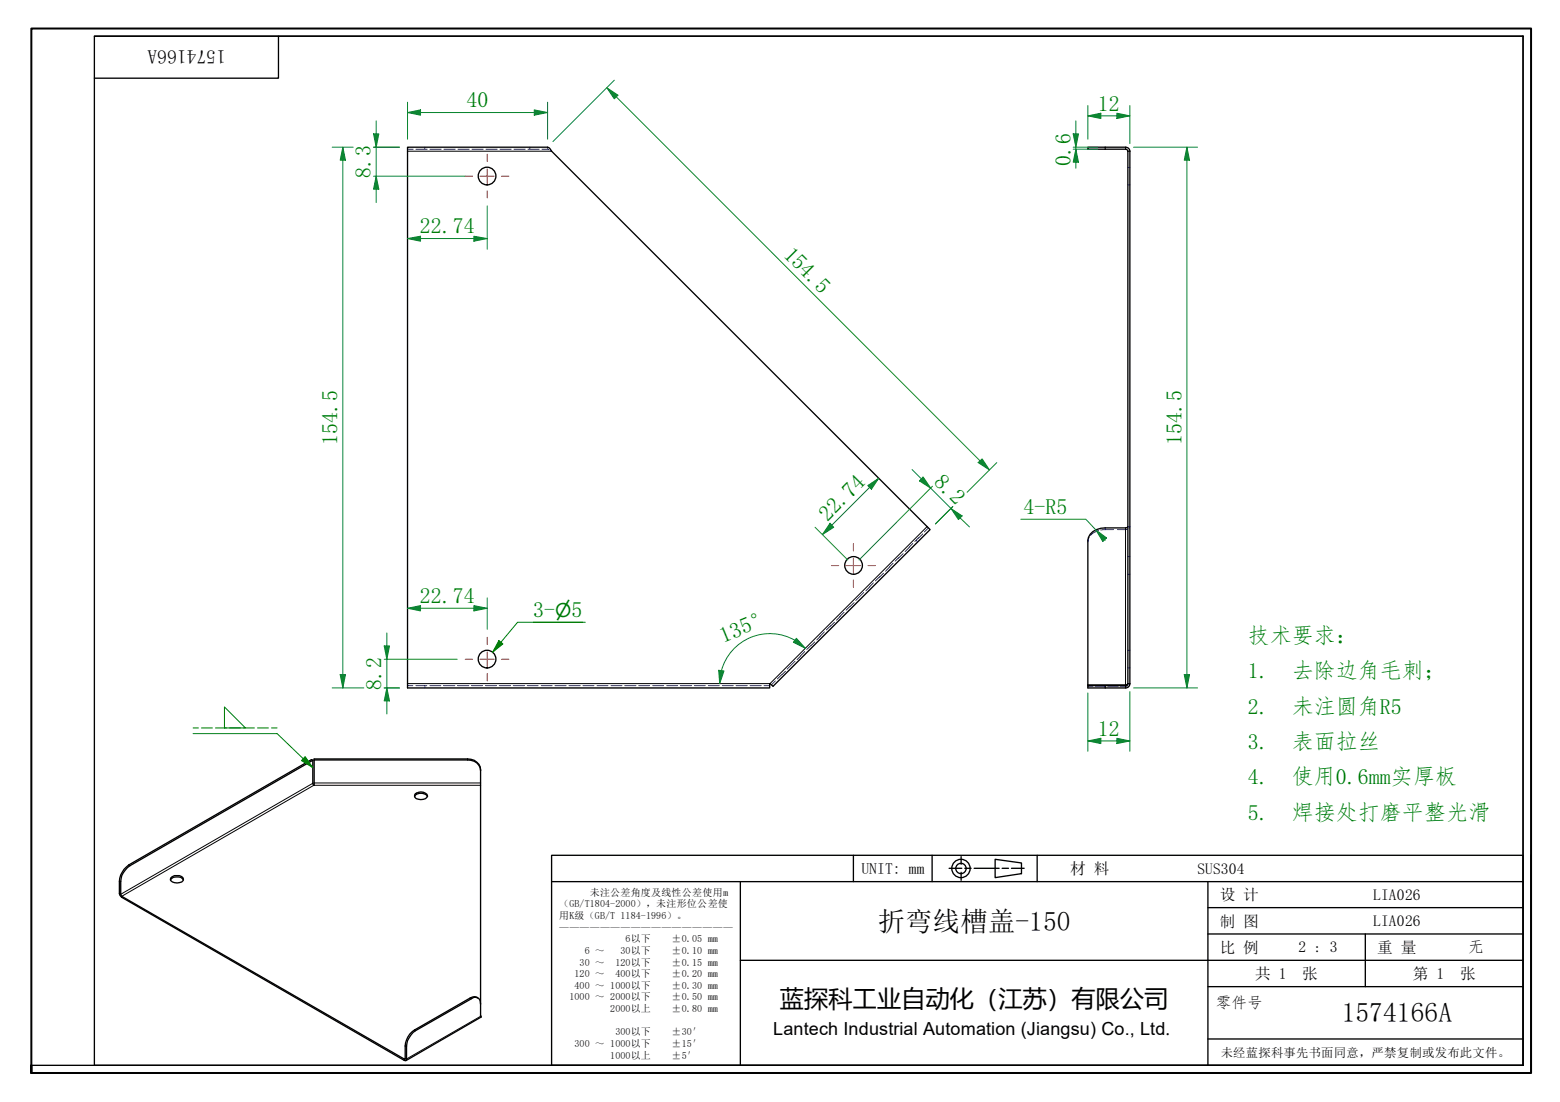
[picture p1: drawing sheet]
<svg xmlns="http://www.w3.org/2000/svg" width="297mm" height="210mm" viewBox="0 0 297 210" stroke-linecap="round" stroke-linejoin="round" font-family="sans-serif">
<path d="M80.9 28v.2M80.9 28.3v.1M100.9 28v.2M100.9 28.3v.1M174.4 102.9l.2 .1M174.6 103.1l.2 .1M210.4 100.6v.1M210.4 100.7v.2M214.8 100.3h.1M215 100.3h.1M80.9 130.6v.2M80.9 130.9v.1" fill="none" stroke="#00f" stroke-width=".19"/>
<g fill="none" stroke="#00f" stroke-width=".19">
<path d="M77.6 28.4h1.1M79.2 28.4h2.1M81.9 28.4h2.1M84.5 28.4h2.2M87.2 28.4h2.1M89.9 28.4h2.1M92.5 28.4h2.2M95.2 28.4h2.1M97.9 28.4h2.1M100.5 28.4h2.2M103.2 28.4h1.1M104.3 28v.2"/>
<path d="M104.3 28.3v.1M104.3 28.4l.2 .1M104.8 28.7l.2 .1M214.8 31.9h.1M214.8 35.2h.1M215 31.9h.1M215 35.2h.1M158.9 118.5l-1.5 1.5M160.7 116.6l-1.4 1.5M162.6 114.8l-1.5 1.4M164.5 112.9l-1.6 1.5M166.3 111l-1.5 1.6"/>
<path d="M168.2 109.2l-1.5 1.5M170.1 107.3l-1.5 1.5M172 105.4l-1.6 1.5M173.8 103.5l-1.5 1.6M175.7 101.7l-1.5 1.5M176.8 100.6l-.8 .7M207.4 102.3l-.3 .9M209.2 101.1l-1.1 .5-.5 .4M212 100.9h-2.5M214.7 100.8l-1.9 .1M214.8 106h.1M214.8 109.4h.1"/>
<path d="M215 106h.1M215 109.4h.1M215.1 100.3l-.1 .3M77.6 130.6h1M79.2 130.6h2.1M81.9 130.6h2M84.5 130.6h2.1M87.1 130.6h2.2M89.8 130.6h2.1M92.5 130.6h2.1M95.1 130.6h2.1M97.7 130.6h2.2"/>
<path d="M100.4 130.6h2.1M103.1 130.6h2.1M105.7 130.6h2.1M108.3 130.6h2.2M111 130.6h2.1M113.7 130.6h2.1M116.3 130.6h2.1M118.9 130.6h2.2M121.6 130.6h2.1M124.3 130.6h2.1M126.9 130.6h2.1M129.5 130.6h2.2"/>
<path d="M132.2 130.6h2.1M134.9 130.6h2.1M137.5 130.6h2.1M140.1 130.6h2.2M142.8 130.6h2.2M145.5 130.6h1.1M147.6 129.7l-.7 .8M149.5 127.9l-1.5 1.4M151.4 126l-1.5 1.5M153.2 124.1l-1.4 1.5M155.1 122.3l-1.5 1.4M157 120.4l-1.5 1.5"/>
<path d="M207.1 130.7h1M208.6 130.7h1.9M210.9 130.7h2M214.7 130.7h-1.3M214.8 130.2h.1M214.8 123.9h.1M214.8 127.2h.1M215 130.2h.1l-.1 .3M215 123.9h.1M215 127.2h.1"/>
</g>
<g fill="none" stroke="#000" stroke-width=".25">
<path d="M77.6 28h26.7a1.09 1.09 0 0 1 .7 .8l72.1 72.1-29.9 29.8-.6-.5v.8h-69zM214.3 28h-7.2v.4h7.2M214.3 28a.79 .79 0 0 1 .8 .8M214.3 28.4l.4 .2 .1 .2M214.8 28.8v101.4l-.2 .2-.3 .1h-7.2M215.1 28.8v101.4M214.8 100.3l-.2 .2-.3 .1h-3.9a2.95 2.95 0 0 0-3.3 2.3v27.7M214.3 130.6h-7.2v.4h7.2M214.8 130.2l-.2 .4-.3 .1M215.1 130.2a.79 .79 0 0 1-.8 .8M59.6 144.8l-.3-.1-34.8 20.1a4.4 4.4 0 0 0-1.8 3.1v2.3l.5 .7 53.8 31.1h.3l.1-.3a5.7 5.7 0 0 1 .9-4.6l.8-.8 10.7-6.1a1.05 1.05 0 0 1 1.2-.1 1.05 1.05 0 0 1 .5 1.1M59.6 144.8l-34.8 20.1a3.9 3.9 0 0 0-1.8 3v2.4l.2 .4 53.8 31 .1 .1 .1-.2a5.8 5.8 0 0 1 .8-4.7l.9-.7 10.6-6.1a1.14 1.14 0 0 1 1.5 0"/>
<path d="M59.6 144.8v4.4l.2 .4v-5h29.2a2.31 2.31 0 0 1 2.5 2v47l.1 .1-14.3 8.3M59.8 144.8h29.2a2.2 2.2 0 0 1 2.5 2M78.9 151.7a1.49 1.49 0 0 1 2.5 0M79 151.3a1.54 1.54 0 0 1 2.4 .3 1.52 1.52 0 0 1-2.4 .3zM32.4 167.6a1.6 1.6 0 0 1 2.5 0M32.5 167.2a1.77 1.77 0 0 1 2.4 0v.3a.97 .97 0 0 1-1.2 .7 1.1 1.1 0 0 1-1.3-.7zM91.5 193.4l.1 .2"/>
<circle cx="92.7" cy="33.5" r="1.68"/>
<circle cx="162.5" cy="107.7" r="1.68"/>
<circle cx="92.7" cy="125.5" r="1.68"/>
</g>
<g fill="none" stroke="#000" stroke-width=".19">
<path d="M77.6 28.8h27.4M210.4 28v.4M214.3 28v.4M214.8 28.8h.3M176.5 100.3l-29.9 29.9M214.3 100.6v30.4M77.6 130.2h69M210.4 130.6v.4M214.8 130.2h.3M59.6 149.2l-36.6 21.1-.3-.1M59.8 149.6l-36.6 21.1v.2M59.8 149.1h31.7"/>
<path d="M59.8 149.6h31.7M89 144.6v.2M22.7 167.9h.3M24.5 164.8l.3 .1M77.2 199.2l.2 .2M78.9 196.2l.2 .1M89.5 190.1l.3 .1M91.5 193.6l-14.1 8.1h-.4v.3"/>
</g>
<path d="M6 204.4v-1.5v1.5M6 202.9v-197.5h285.5v199h-285.5" fill="none" stroke="#000" stroke-width=".38"/>
<path d="M18 6.9h272v196h-272zM18 6.9h272M53 6.9v8h-35M290 6.9v196h-284" fill="none" stroke="#000" stroke-width=".25"/>
<g fill="none" stroke="#000" stroke-width=".25">
<path d="M105 162.9h185v40h-185zM105 167.9h185M141 167.9v35M162.5 162.9v5M177.5 162.9v5M180.7 165.4h2.4M183 163.2v1.4M183 166.2v1.5M183.7 165.4h1.2M185.5 165.4h4.7M189.5 163.7l5 .7v2l-5 .8zM190.8 165.4h1.2"/>
<path d="M192.6 165.4h2.4M197.5 162.9v5M230 167.9v35M230 177.9h60M230 172.9h60M260 177.9v10M291.5 162.9v41.5h-186.5M141 182.9h149M230 197.9h60M230 187.9h60"/>
<circle cx="183" cy="165.4" r="1.75"/>
<circle cx="183" cy="165.4" r=".98"/>
</g>
<path d="M186.6 87.8l1.8 1.7" fill="none" stroke="#00803f" stroke-width=".19"/>
<path d="M186.2 88.1l.8-.7 1.4 2.1z" fill="#00803f"/>
<path d="M115.6 16.7l1.7 1.8M186.2 88.1l.8-.7 1.4 2.1z" fill="none" stroke="#00803f" stroke-width=".19"/>
<path d="M115.6 16.7l2.1 1.4-.7 .7z" fill="#00803f"/>
<path d="M115.6 16.7l2.1 1.4-.7 .7zM117 15.3l-11.7 11.7M117.3 18.5l69.3 69.3M77.6 21.4h2.5M181.4 96.5l-3.3 3.3M189.8 88.1l-5.7 5.7" fill="none" stroke="#00803f" stroke-width=".19"/>
<path d="M77.6 21.4l2.5-.5v1z" fill="#00803f"/>
<path d="M77.6 21.4l2.5-.5v1zM101.7 21.4h2.6" fill="none" stroke="#00803f" stroke-width=".19"/>
<path d="M101.7 20.9l2.6 .5-2.6 .5z" fill="#00803f"/>
<path d="M77.6 19.5v7M104.3 19.5v7M71.6 33.6v2.4M80.1 21.4h21.6M101.7 20.9l2.6 .5-2.6 .5z" fill="none" stroke="#00803f" stroke-width=".19"/>
<g fill="none" stroke="#f00" stroke-width=".19">
<path d="M88.6 33.6h1.4M91.4 33.6h2.7M92.8 29.4v1.4M92.8 32.2v2.8M92.8 36.4v1.3M95.5 33.6h1.4M158.3 107.7h1.4M161.1 107.7h2.8M162.5 103.5v1.4M162.5 106.3v2.8M162.5 110.5v1.4M165.3 107.7h1.4"/>
<path d="M88.6 125.6h1.4M91.4 125.6h2.7M92.8 121.4v1.4M92.8 124.2v2.8M92.8 128.3v1.4M95.5 125.6h1.4"/>
</g>
<path d="M71.6 33.6l.5 2.4h-1z" fill="#00803f"/>
<path d="M71.6 33.6l.5 2.4h-1zM71.6 25.5v2.5" fill="none" stroke="#00803f" stroke-width=".19"/>
<path d="M71.1 25.5h1l-.5 2.5z" fill="#00803f"/>
<path d="M71.1 25.5h1l-.5 2.5zM71.1 28h5M71.1 33.6h17.5M71.6 23v2.5M71.6 28v5.6M71.6 36v2.6M90.2 45.4h2.6" fill="none" stroke="#00803f" stroke-width=".19"/>
<path d="M90.2 45l2.6 .4-2.6 .5z" fill="#00803f"/>
<path d="M77.6 45.4h2.5M90.2 45l2.6 .4-2.6 .5z" fill="none" stroke="#00803f" stroke-width=".19"/>
<path d="M77.6 45.4l2.5-.4v.9z" fill="#00803f"/>
<path d="M92.8 39.2v8.3M77.6 45.4l2.5-.4v.9zM80.1 45.4h10.1M73.7 123v2.6" fill="none" stroke="#00803f" stroke-width=".19"/>
<path d="M73.2 123h1l-.5 2.6z" fill="#00803f"/>
<path d="M73.2 123h1l-.5 2.6zM73.7 131v2.5" fill="none" stroke="#00803f" stroke-width=".19"/>
<path d="M73.7 131l.5 2.5h-1z" fill="#00803f"/>
<path d="M175.5 91.2l1.7 1.8M73.2 131h2.9M73.2 125.6h13.9M73.7 131l.5 2.5h-1zM73.7 120.6v2.4M73.7 125.6v5.4M73.7 133.5v2.5" fill="none" stroke="#00803f" stroke-width=".19"/>
<path d="M175.8 90.8l1.4 2.2-2.1-1.4z" fill="#00803f"/>
<path d="M175.8 90.8l1.4 2.2-2.1-1.4zM181.1 96.9l1.7 1.8" fill="none" stroke="#00803f" stroke-width=".19"/>
<path d="M181.1 96.9l2.1 1.4-.7 .7z" fill="#00803f"/>
<path d="M173.7 89.4l1.8 1.8M177.2 93l3.9 3.9M177.5 92.6l-13.9 14.1M181.1 96.9l2.1 1.4-.7 .7zM181.4 96.5l-3.3 3.3M182.8 98.7l1.8 1.7M158.4 100l-1.8 1.8" fill="none" stroke="#00803f" stroke-width=".19"/>
<path d="M158.1 99.7l.6 .7-2.1 1.4z" fill="#00803f"/>
<path d="M158.1 99.7l.6 .7-2.1 1.4zM167.3 91.1l-1.8 1.8" fill="none" stroke="#00803f" stroke-width=".19"/>
<path d="M165.2 92.5l2.1-1.4-1.4 2.1z" fill="#00803f"/>
<path d="M165.2 92.5l2.1-1.4-1.4 2.1zM165.5 92.9l-7.1 7.1M90.2 115.9h2.6M155.2 100.4l6.2 6.3" fill="none" stroke="#00803f" stroke-width=".19"/>
<path d="M90.2 115.4l2.6 .5-2.6 .5z" fill="#00803f"/>
<path d="M77.6 115.9h2.5M90.2 115.4l2.6 .5-2.6 .5z" fill="none" stroke="#00803f" stroke-width=".19"/>
<path d="M77.6 115.9l2.5-.5v1z" fill="#00803f"/>
<path d="M77.6 115.9l2.5-.5v1zM80.1 115.9h10.1M92.8 113.9v6M137.4 127.7l-.4 2.5" fill="none" stroke="#00803f" stroke-width=".19"/>
<path d="M136.8 127.7l1.1 .1-.9 2.4z" fill="#00803f"/>
<path d="M136.8 127.7l1.1 .1-.9 2.4zM151.3 122l2.1 1.5" fill="none" stroke="#00803f" stroke-width=".19"/>
<path d="M151.6 121.6l1.8 1.9-2.3-1.2z" fill="#00803f"/>
<path d="M204.9 25.5v2.5M151.4 122a9.6 9.6 0 0 0-14 5.8M151.6 121.6l1.8 1.9-2.3-1.2z" fill="none" stroke="#00803f" stroke-width=".19"/>
<path d="M204.3 25.5h1.1l-.5 2.5z" fill="#00803f"/>
<path d="M204.3 25.5h1.1l-.5 2.5zM204.9 28.4v2.5" fill="none" stroke="#00803f" stroke-width=".19"/>
<path d="M204.9 28.4l.5 2.5h-1.1z" fill="#00803f"/>
<path d="M204.3 28h4.7M204.3 28.4h4.7M204.9 28.4l.5 2.5h-1.1zM204.9 28v2.9M204.9 23v2.5M204.9 28.4v3.6M207.1 22.1h2.5" fill="none" stroke="#00803f" stroke-width=".19"/>
<path d="M207.1 22.1l2.5-.5v1z" fill="#00803f"/>
<path d="M207.1 22.1l2.5-.5v1zM212.7 22.1h2.4" fill="none" stroke="#00803f" stroke-width=".19"/>
<path d="M212.7 21.6l2.4 .5-2.4 .5z" fill="#00803f"/>
<path d="M207.1 20.1v6.4M209.6 22.1h3.1M212.7 21.6l2.4 .5-2.4 .5zM215.1 20.1v7.2M226 28v2.5" fill="none" stroke="#00803f" stroke-width=".19"/>
<path d="M226 28l.5 2.5h-1z" fill="#00803f"/>
<path d="M226 28l.5 2.5h-1zM226 128.5v2.5" fill="none" stroke="#00803f" stroke-width=".19"/>
<path d="M225.5 128.5h1l-.5 2.5z" fill="#00803f"/>
<path d="M215.8 28h12.2M226 30.5v98M215.8 131h12.2M225.5 128.5h1l-.5 2.5zM207.1 141.1h2.5" fill="none" stroke="#00803f" stroke-width=".19"/>
<path d="M207.1 141.1l2.5-.5v1z" fill="#00803f"/>
<path d="M207.1 141.1l2.5-.5v1zM212.7 141.1h2.4" fill="none" stroke="#00803f" stroke-width=".19"/>
<path d="M212.7 140.6l2.4 .5-2.4 .5z" fill="#00803f"/>
<path d="M208.7 100.9l1.6 1.9M207.1 132v11.1M215.1 131.7v11.4M209.6 141.1h3.1M212.7 140.6l2.4 .5-2.4 .5z" fill="none" stroke="#00803f" stroke-width=".19"/>
<path d="M208.7 100.9l2 1.6-.7 .7z" fill="#00803f"/>
<path d="M194.4 98.9h12.4l1.9 2M208.7 100.9l2 1.6-.7 .7zM210.3 102.8l.1 .1" fill="none" stroke="#00803f" stroke-width=".19"/>
<path d="M101.5 118.5h9.4M95.4 122.3l-1.6 1.9" fill="none" stroke="#008000" stroke-width=".19"/>
<path d="M95 122l.8 .7-2 1.5z" fill="#008000"/>
<path d="M111.4 118.5h-12.8l-3.2 3.8M95 122l.8 .7-2 1.5z" fill="none" stroke="#008000" stroke-width=".19"/>
<path d="M65.3 128.5v2.5" fill="none" stroke="#00803f" stroke-width=".19"/>
<path d="M64.8 128.5h1l-.5 2.5z" fill="#00803f"/>
<path d="M65.3 28v2.5M64.8 128.5h1l-.5 2.5z" fill="none" stroke="#00803f" stroke-width=".19"/>
<path d="M65.3 28l.5 2.5h-1z" fill="#00803f"/>
<path d="M63.2 28h4M65.3 28l.5 2.5h-1zM65.3 30.5v98M71.1 28h5M63.2 131h6.1M73.2 131h2.9" fill="none" stroke="#00803f" stroke-width=".19"/>
<path d="M57.7 144.5l1.9 1.7" fill="none" stroke="#008000" stroke-width=".19"/>
<path d="M58.1 144.1l1.5 2.1-2.2-1.3z" fill="#008000"/>
<path d="M36.8 139.7h16l4.9 4.8M36.8 138.7h1M38.4 138.7h2M41 138.7h2.1M42.7 134.7l4 4h-4zM43.7 138.7h2.1M46.4 138.7h2.1M49 138.7h2.1M51.7 138.7h1.1M58.1 144.1l1.5 2.1-2.2-1.3z" fill="none" stroke="#008000" stroke-width=".19"/>
<g font-size="5.2">
<text x="167.1" y="177.3">折弯线槽盖-150</text>
<text x="255.5" y="194.7">1574166A</text>
</g>
<text font-size="4.6" x="148.5" y="191.9">蓝探科工业自动化（江苏）有限公司</text>
<g font-size="4.2" fill="#008000">
<text x="88.8" y="20.4">40</text>
<text x="209" y="21.1">12</text>
<text x="70.5" y="33.9" transform="rotate(-90 70.5 33.9)">8.3</text>
<text x="203.8" y="31.6" transform="rotate(-90 203.8 31.6)">0.6</text>
<text x="79.9" y="44.4">22.74</text>
<text x="149" y="48.7" transform="rotate(45 149 48.7)">154.5</text>
<text x="64.2" y="84.7" transform="rotate(-90 64.2 84.7)">154.5</text>
<text x="225" y="84.7" transform="rotate(-90 225 84.7)">154.5</text>
<text x="177.7" y="92" transform="rotate(45 177.7 92)">8.2</text>
<text x="157.5" y="99.4" transform="rotate(-45 157.5 99.4)">22.74</text>
<text x="194.9" y="97.9">4-R5</text>
<text x="79.9" y="114.8">22.74</text>
<text x="101.5" y="117.4">3-</text>
<text x="108.8" y="117.4">5</text>
<text x="137.7" y="122.5" transform="rotate(-23 137.7 122.5)">135°</text>
<text x="237.6" y="122.5">技术要求：</text>
<text x="72.6" y="131.4" transform="rotate(-90 72.6 131.4)">8.2</text>
<text x="237.6" y="129.2">1.</text>
<text x="246" y="129.2">去除边角毛刺；</text>
<text x="237.6" y="135.9">2.</text>
<text x="246" y="135.9">未注圆角R5</text>
<text x="209" y="140.1">12</text>
<text x="237.6" y="142.7">3.</text>
<text x="246" y="142.7">表面拉丝</text>
<text x="237.6" y="149.4">4.</text>
<text x="246" y="149.4">使用0.6mm实厚板</text>
<text x="237.6" y="156.1">5.</text>
<text x="246" y="156.1">焊接处打磨平整光滑</text>
</g>
<text font-size="3.7" x="43" y="9.6" transform="rotate(180 43 9.6)">1574166A</text>
<text font-size="3.6" fill="#008000" x="105.7" y="117.4">⌀</text>
<text font-size="3.4" x="147.2" y="197.1">Lantech Industrial Automation (Jiangsu) Co., Ltd.</text>
<g font-size="3">
<text x="164" y="166.4">UNIT: mm</text>
<text x="203.8" y="166.5">材 料</text>
<text x="228" y="166.4">SUS304</text>
<text x="232.3" y="171.5">设 计</text>
<text x="261.5" y="171.4">LIA026</text>
<text x="232.3" y="176.5">制 图</text>
<text x="261.5" y="176.4">LIA026</text>
<text x="232.3" y="181.5">比 例</text>
<text x="247.3" y="181.4">2 : 3</text>
<text x="262.3" y="181.5">重 量</text>
<text x="279.5" y="181.4">无</text>
<text x="231.5" y="191.9">零件号</text>
<text x="239" y="186.5">共 1</text>
<text x="248" y="186.5">张</text>
<text x="269" y="186.5">第 1</text>
<text x="278" y="186.5">张</text>
</g>
<text font-size="2.3" x="232.5" y="201.3">未经蓝探科事先书面同意，严禁复制或发布此文件。</text>
<g font-size="1.9">
<text x="106.5" y="172.8">（GB/T1804-2000），未注形位公差使</text>
<text x="112.3" y="170.6">未注公差角度及线性公差使用m</text>
<text x="106.5" y="175">用K级（GB/T 1184-1996）。</text>
<text x="106.5" y="177.3">—————————————————</text>
<text x="119.1" y="179.5">6以下</text>
<text x="127.9" y="179.5">±0.05 mm</text>
<text x="110.4" y="183.9">30 ～</text>
<text x="111.4" y="181.7">6 ～</text>
<text x="117.2" y="183.9">120以下</text>
<text x="118.2" y="181.7">30以下</text>
<text x="127.9" y="181.7">±0.10 mm</text>
<text x="127.9" y="183.9">±0.15 mm</text>
<text x="108.5" y="190.5">1000 ～ 2000以下</text>
<text x="109.4" y="186.1">120 ～</text>
<text x="109.4" y="188.3">400 ～ 1000以下</text>
<text x="117.2" y="186.1">400以下</text>
<text x="127.9" y="186.1">±0.20 mm</text>
<text x="127.9" y="188.3">±0.30 mm</text>
<text x="127.9" y="190.5">±0.50 mm</text>
<text x="116.2" y="192.8">2000以上</text>
<text x="117.2" y="197.2">300以下</text>
<text x="127.9" y="192.8">±0.80 mm</text>
<text x="127.9" y="197.2">±30′</text>
<text x="109.4" y="199.4">300 ～ 1000以下</text>
<text x="116.2" y="201.6">1000以上</text>
<text x="127.9" y="199.4">±15′</text>
<text x="127.9" y="201.6">±5′</text>
</g>
</svg>
